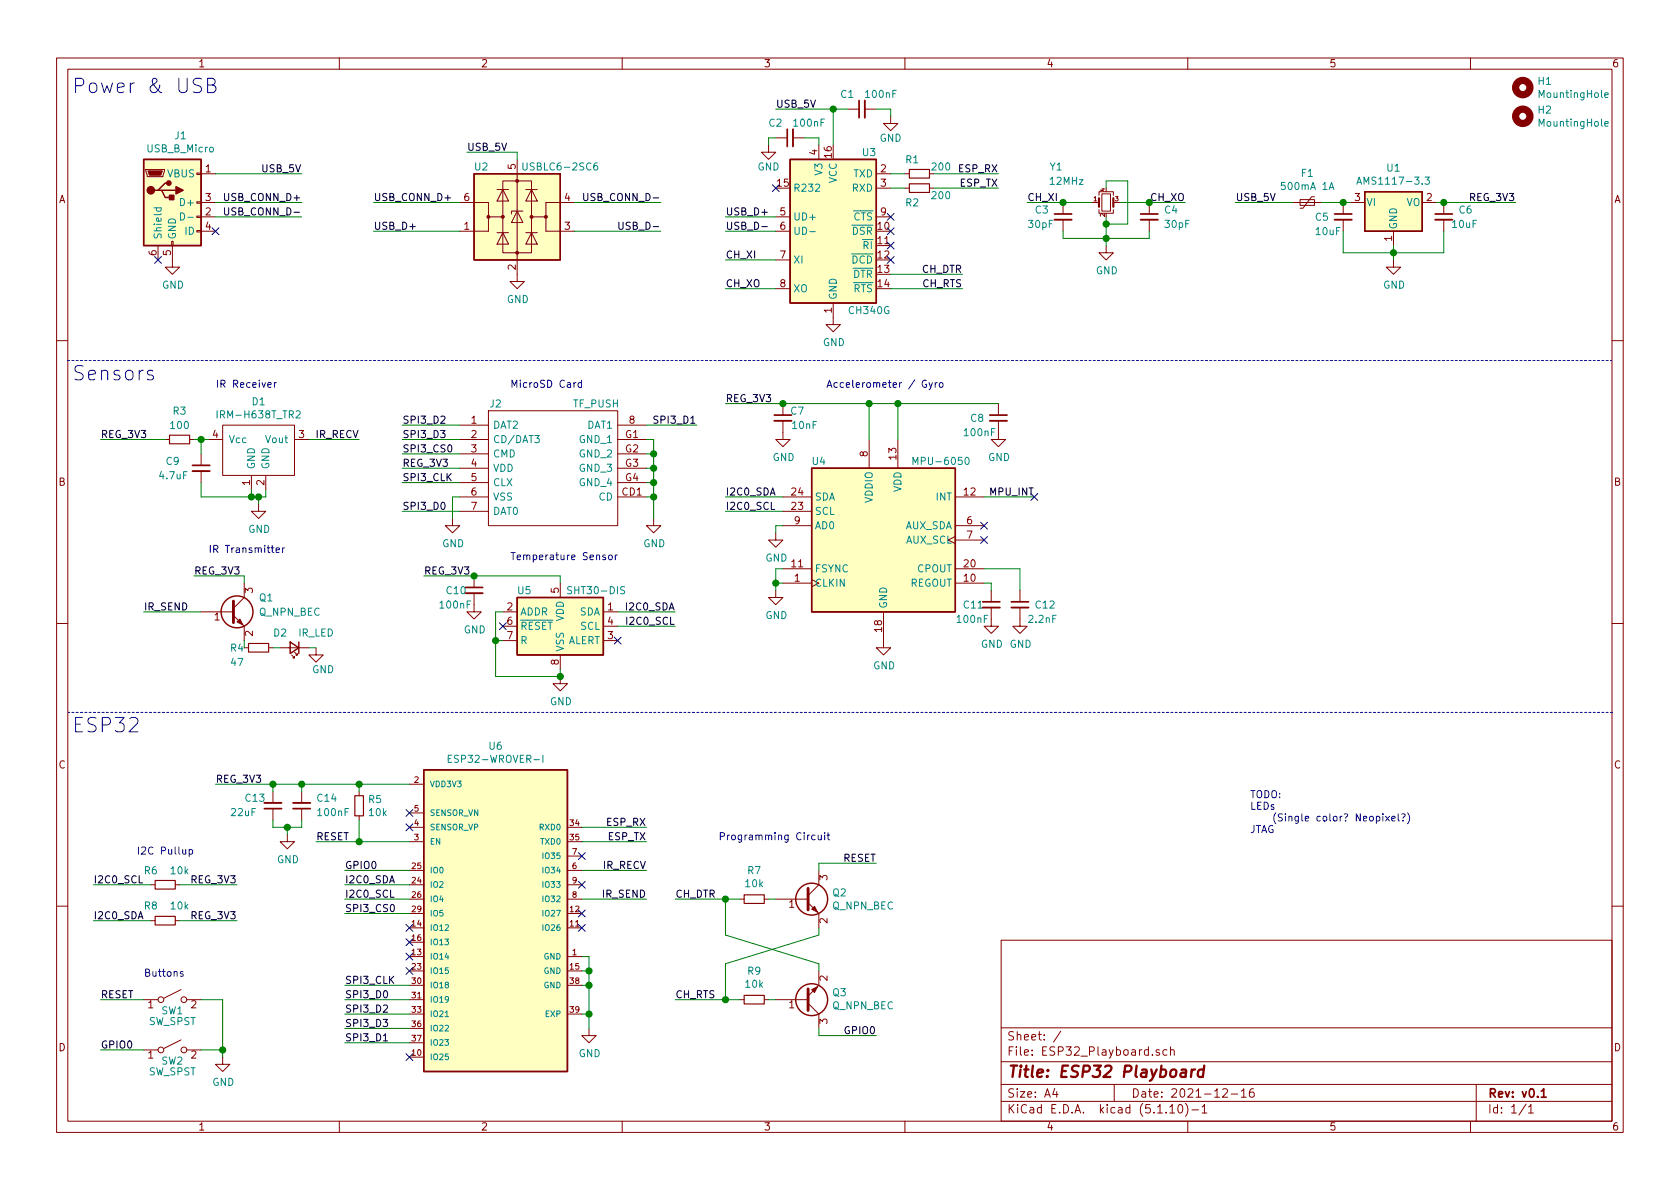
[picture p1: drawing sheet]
<svg xmlns="http://www.w3.org/2000/svg" width="297mm" height="210mm" viewBox="0 0 297 210" stroke-linecap="round" stroke-linejoin="round" font-family="sans-serif">
<g fill="none" stroke="#840000" stroke-width=".18">
<path d="M10 10.3h277v189.9h-277zM12 12.2h273v186.1h-273zM60 10.3v1.9M110 10.3v1.9M149.9 19.3h2M152.9 19.3h2M160 10.3v1.9M210 10.3v1.9M260 10.3v1.9M25.8 30h3.3v.2l-.3 1h-2.8zM34.8 38.2h.8v.3h-.8zM34.8 35.7h.8v.2h-.8z"/>
<path d="M34.8 30.6h.8v.3h-.8zM35.6 30.7h2.5M35.6 38.3h2.5M35.6 35.8h2.5M81.3 35.8h5.1v2.5h2.5M86.4 38.3v2.6h-5.1M87.9 33.5h2M88.9 32h5.1v12.7h-5.1zM88.9 33.5l1 2.1h-2zM91.4 28.2v21.6h1.3l-1.3 1.2-1.2-1.2h1.2M91.4 37.3l1.1 2.1h-2.1zM92.5 37.3h-2.1v.5"/>
<path d="M93 33.5h2M94 33.5l1 2.1h-2zM96.5 38.3v2.6h5.1M101.6 35.8h-5.1v2.5h-2.5M135.9 25.6v1.3h1.3l-1.3 1.3-1.3-1.3h1.3M137.2 38.3h2.5M137.2 24.4h2M140.2 24.4h2M144.8 25.6v2.6M154.9 33.3h2.6M154.9 30.7h2.6M154.9 38.3h2.6"/>
<path d="M157.5 20.6v1.2h1.2l-1.2 1.3-1.3-1.3h1.3M160 33.3h.8M160 30.7h.8M164.3 33.3h.8M188 35.8v2M188 38.9v2M193 35.8h1.3M194.3 37.1v.6h2.5v-.6M194.3 34.5v-.6h2.5v.6M194.8 34.3h1.5v3h-1.5zM196.8 35.8h1.3M203.2 35.8v2"/>
<path d="M203.2 38.9v2M228.6 35.8h5.1M229.9 35.3h2.5v1h-2.5zM232.4 34.8h-.5l-1.5 2h-.5M237.5 35.8v2M237.5 38.9v2M238.8 35.8h2.5M251.5 35.8h2.5M255.3 35.8v2M255.3 38.9v2M27.9 43.4v2.6M30.4 42.7h.2v.7h-.2z"/>
<path d="M30.5 43.4v3.8h1.2l-1.2 1.3-1.3-1.3h1.3M34.8 40.8h.8v.2h-.8zM35.6 40.9h2.5M87.9 41.1h2M88.9 41.1l1 2.1h-2zM93 41.1h2M94 41.1l1 2.1h-2zM137.2 40.9h2.5M137.2 46h2.5M137.2 51h2.5M147.3 53.6v3.8h1.3l-1.3 1.3-1.3-1.3h1.3M195.6 43.4v1.3h1.2l-1.2 1.3-1.3-1.3h1.3"/>
<path d="M246.4 46v1.2h1.2l-1.2 1.3-1.3-1.3h1.3M246.4 40.9v2.5M10 60.2h2M29.2 77.7h.8M33.5 77.7h.8M36.8 77.7h2.6M39.4 75.2h12.7v8.9h-12.7zM52.1 77.7h2.5M81.3 77.7h5.1M81.3 75.2h5.1M86.4 72.6h22.8v20.4h-22.8zM109.2 77.7h5.1"/>
<path d="M109.2 75.2h5.1M138.4 74.4v3.3h1.3l-1.3 1.3-1.2-1.3h1.2M138.4 71.4v2M153.7 77.7v5.1M158.7 77.7v5.1M176.5 74.4v3.3h1.3l-1.3 1.3-1.2-1.3h1.2M176.5 71.4v2M285 60.2h2M35.6 80.3v2M35.6 83.3v2M44.4 84.1v2.5M45.7 89.1v1.3h1.3l-1.3 1.3-1.3-1.3h1.3"/>
<path d="M47 84.1v2.5M80 91.7v1.3h1.3l-1.3 1.2-1.3-1.2h1.3M81.3 80.3h5.1M81.3 82.8h5.1M81.3 85.3h5.1M81.3 87.9h5.1M81.3 90.4h5.1M109.2 80.3h5.1M109.2 82.8h5.1M109.2 85.3h5.1M109.2 87.9h5.1M115.6 91.7v1.3h1.2l-1.2 1.2-1.3-1.2h1.3"/>
<path d="M137.2 94.2v1.3h1.2l-1.2 1.3-1.3-1.3h1.3M138.4 87.9h5.1M138.4 90.4h5.1M138.4 93h5.1M168.9 94.9l-1.3 .6 1.3 .6M168.9 87.9h5.1M168.9 93h5.1M168.9 95.5h5.1M10 110.3h2M35.6 108.2h5.7M41.3 108.8l1.9 1.9v2.6M43.2 114.5h.7"/>
<path d="M43.2 103.1v2.6l-1.9 1.9M47.5 114.5h.8M49.5 114.5h5.1M51.6 115.8l.5 .5h-.3h.3v-.2M52.1 115.3l.5 .5h-.3h.3v-.2M55.9 114.5v1.3h1.2l-1.2 1.3-1.3-1.3h1.3M83.8 104.9v3.3h1.3l-1.3 1.3-1.3-1.3h1.3M83.8 101.8v2.1M88.9 108.2h2.5M88.9 113.3h2.5M88.9 110.7h2.5M99.1 119.6v1.3h1.2l-1.2 1.3-1.3-1.3h1.3"/>
<path d="M99.1 103.1v2.6M99.1 115.8v2.6M106.7 108.2h2.5M106.7 113.3h2.5M106.7 110.7h2.5M137.2 104.4v1.3h1.2l-1.2 1.2-1.3-1.2h1.3M138.4 103.1h5.1M138.4 100.6h5.1M156.2 108.2v6.3h1.3l-1.3 1.3-1.3-1.3h1.3M168.9 103.1h5.1M168.9 100.6h5.1M175.3 107.4v3.3h1.2l-1.2 1.3-1.3-1.3h1.3"/>
<path d="M175.3 104.4v2M180.3 107.4v3.3h1.3l-1.3 1.3-1.2-1.3h1.2M180.3 104.4v2M285 110.3h2M48.3 139.9v2.1M53.3 139.9v2.1M63.5 139.9v.8M72.4 138.7h2.5M26.7 156.5h.7M31 156.5h.7M48.3 143v2M50.8 147.6v1.2h1.3l-1.3 1.3-1.3-1.3h1.3"/>
<path d="M53.3 143v2M63.5 144.3v.7M72.4 156.5h2.5M72.4 153.9h2.5M72.4 159h2.5M72.4 148.8h2.5M72.4 146.3h2.5M72.4 143.8h2.5M100.3 156.5h2.6M100.3 153.9h2.6M100.3 159h2.6M100.3 148.8h2.6"/>
<path d="M100.3 146.3h2.6M100.3 151.4h2.6M130.8 159h.8M135.1 159h.8M137.2 159h5.7M142.9 159.6l1.9 1.9v2.6M144.8 153.9v2.6l-1.9 1.9M10 160.2h2M25.4 176.8h2.5M26.7 162.8h.7M31 162.8h.7M32 175l-3 1.5"/>
<path d="M33 176.8h2.6M72.4 169.2h2.5M72.4 164.1h2.5M72.4 161.5h2.5M72.4 171.7h2.5M72.4 166.6h2.5M72.4 174.2h2.5M72.4 176.8h2.5M72.4 179.3h2.5M100.3 169.2h2.6M100.3 164.1h2.6M100.3 161.5h2.6"/>
<path d="M100.3 171.7h2.6M100.3 174.2h2.6M100.3 179.3h2.6M130.8 176.8h.8M135.1 176.8h.8M137.2 176.8h5.7M142.9 177.4l1.9 1.9v2.6M144.8 171.7v2.5l-1.9 1.9M177 166.3h108v32h-108zM285 160.2h2M25.4 185.7h2.5M32 183.9l-3 1.5"/>
<path d="M33 185.7h2.6M39.4 186.9v1.3h1.2l-1.2 1.3-1.3-1.3h1.3M60 198.3v1.9M72.4 186.9h2.5M72.4 181.9h2.5M72.4 184.4h2.5M104.1 181.9v1.2h1.3l-1.3 1.3-1.2-1.3h1.2M110 198.3v1.9M160 198.3v1.9M177 194.8h108M177 191.8h108M177 187.8h108"/>
<path d="M177 181.8h108M186.5 192.5l-.4 1h1M186.8 193v1M187.6 182.3l-1.3 2M197 191.8v3M205 185.7a.37 .37 0 0 0-.6 .1l.1 .2 .5 .2 .1 .1-.3 .3-.4-.1M206.3 185.7l-.4-.1-.3 .3 .1 .6 .2 .1 .4-.1M206.8 195.8l.5-.5v1.5M206.8 196.8h.9M207 185.7a.37 .37 0 0 1 .6 .1v.8M207 185.1v1.5M208.5 195.4l.1-.1a.8 .8 0 0 1 .5 .8 .8 .8 0 0 1-.5 .7 1 1 0 0 1-.1-1.4z"/>
<path d="M209.6 195.1a1.71 1.71 0 0 1 0 2.3M210 198.3v1.9M210.7 196.3h1.2M212.5 195.8l.5-.5v1.5M212.5 196.8h.9M216.2 192.7l.2-.2h.4l.2 .5-.9 1h.9M217.7 193.5h1.1M219.5 193l.4-.5v1.5M219.5 194h.8M221.6 192.5a.59 .59 0 0 0-.7 .7l.1 .7 .2 .1 .5-.1 .1-.5-.2-.2-.4-.1-.3 .3M260 198.3v1.9M261 191.8v6.5"/>
<path d="M269.8 195.2l-1.2 2M270.3 195.8l.4-.5v1.5M270.3 196.8h.8"/>
<circle cx="28.4" cy="176.8" r=".51"/>
<circle cx="32.5" cy="176.8" r=".51"/>
<circle cx="28.4" cy="185.7" r=".51"/>
<circle cx="32.5" cy="185.7" r=".51"/>
</g>
<g fill="none" stroke="#840000" stroke-width=".3">
<path d="M151.9 17.8v3M139.2 22.9v3M186.4 37.8h3.1M201.7 37.8h3M236 37.8h3M253.7 37.8h3.1M136.9 73.4h3.1M175 73.4h3.1M34 82.3h3.1M82.3 103.9h3M173.7 106.4h3.1M178.8 106.4h3.1"/>
<path d="M46.7 143h3.1M51.8 143h3.1M272.5 193l.4-.5v1.5M272.5 194h.9"/>
</g>
<path d="M208.9 189.2h.8l-.1 1.2M209.7 189.6l-.7 .1a.4 .4 0 0 0-.3 .3 .4 .4 0 0 0 .2 .4l.7-.1M210.7 189.1l-.1 1.3M211.3 189.1a.54 .54 0 0 0-.6 .4M212.8 189.2a.68 .68 0 0 0-1 .3v.6l.1 .2 .2 .1 .6-.1M212.9 188.4l-.2 2" fill="none" stroke="#840000" stroke-width=".41"/>
<path d="M160.8 32.5h3.5v1.5h-3.5zM160.8 30h3.5v1.5h-3.5zM30 77h3.5v1.5h-3.5zM43.9 113.8h3.6v1.5h-3.6zM27.4 155.7h3.6v1.5h-3.6zM62.7 140.7h1.6v3.6h-1.6zM131.6 158.2h3.5v1.6h-3.5zM27.4 162h3.6v1.6h-3.6zM131.6 176h3.5v1.5h-3.5z" fill="none" stroke="#840000" stroke-width=".2"/>
<g fill="none" stroke="#840000" stroke-width=".33">
<path d="M152.9 17.8v3M140.2 22.9v3M186.4 38.9h3.1M201.7 38.9h3M236 38.9h3M253.7 38.9h3.1M136.9 74.4h3.1M175 74.4h3.1M34 83.3h3.1M82.3 104.9h3M173.7 107.4h3.1M178.8 107.4h3.1"/>
<path d="M46.7 142h3.1M51.8 142h3.1"/>
</g>
<g fill="none" stroke="#008484" stroke-width=".18">
<path d="M283.7 16.8l.7-.1-.1-.2-.4-.1-.2 .2 .1 .6h.5M27.2 36.7h1.3M27.7 36.7v.4l.2 .3 .5-.1v-.6M31.9 37.6a.64 .64 0 0 1 .7 .7 .64 .64 0 0 1-.7 .6zM33.2 38.4h1M92.5 28.8v1l.2 .3 .4-.1 .1-.2v-1M105.6 28.8l-.4 .1a.87 .87 0 0 0 0 1.2l.4-.2v-.5l-.4-.1-.2 .2M235 33.5l.4-1.2 .4 1.2M239.9 32.6l.4-1.3 .4 1.3M240 32.2h.6M251.9 31.3h.8l-.4 .5 .4 .1v.5l-.2 .2-.6-.1M283.7 21.9l.7-.1-.1-.3h-.4l-.2 .2 .1 .6h.5"/>
<path d="M143.2 41h.9M38.4 72.6v1.3M52.3 72.8l.5-.2 .2 .2 .1 .2-.1 .2-.7 .7h.8M94.6 77h.8l-.5 .5 .4 .1v.6l-.2 .1-.5-.1M161.4 82.1v-1.2l.4 .9 .5-.9v1.2M170.7 81l.2-.1a.67 .67 0 0 1 .5 .6 .67 .67 0 0 1-.5 .6l-.3-.4zM101.1 103.8l-.5-.1-.2 .2 .1 .4 .5 .2 .1 .3-.3 .2-.4-.1M79.2 134.2h.5M79.9 133.5h-.7v1.3h.7M96 133.5v1.3M78.7 179.8h.6"/>
</g>
<g fill="none" stroke="#840000" stroke-width=".25">
<path d="M25.4 28.2h10.2v15.2h-10.2zM27.9 33.6h.7l.6 1.3h1.3M28.6 33.6h2.5M29.8 32.4h-.6l-1.3 1.2h-.6M83.8 30.7h15.3v15.3h-15.3zM139.7 28.2h15.2v25.4h-15.2zM241.3 33.9h10.2v7h-10.2zM143.5 82.8h25.4v25.4h-25.4zM51.3 113.5l1.5 1-1.5 1.1zM52.8 113.5v2.1M91.4 105.7h15.3v10.1h-15.3zM74.9 136.1h25.4v53.4h-25.4z"/>
<circle cx="41.9" cy="108.2" r="2.82"/>
<circle cx="143.5" cy="159" r="2.82"/>
<circle cx="143.5" cy="176.8" r="2.82"/>
</g>
<g fill="#ffffc2" stroke="#ffffc2" stroke-width=".18">
<path d="M91.4 105.7h15.3v10.1h-15.3z"/>
<path d="M139.7 28.2h15.2v25.4h-15.2z"/>
<path d="M74.9 136.1h25.4v53.4h-25.4z"/>
<path d="M83.8 30.7h15.3v15.3h-15.3z"/>
<path d="M25.4 28.2h10.2v15.2h-10.2z"/>
<path d="M143.5 82.8h25.4v25.4h-25.4z"/>
<path d="M241.3 33.9h10.2v7h-10.2z"/>
</g>
<path d="M41.3 106.3v3.8M142.9 157.1v3.8M142.9 174.9v3.8" fill="none" stroke="#840000" stroke-width=".51"/>
<g fill="#840000" stroke="#840000" stroke-width=".18">
<path d="M41.9 110l.5-.5 .5 1z"/>
<path d="M143.5 175l1-.5-.5 1z"/>
<path d="M143.5 160.8l.5-.5 .5 1z"/>
<path d="M26.2 30.2h2.5l-.3 .8h-2z"/>
<circle cx="86.4" cy="38.3" r=".25"/>
<circle cx="88.9" cy="38.3" r=".25"/>
<circle cx="91.4" cy="44.7" r=".25"/>
<circle cx="91.4" cy="32" r=".25"/>
<circle cx="94" cy="38.3" r=".25"/>
<circle cx="96.5" cy="38.3" r=".25"/>
</g>
<g fill="none" stroke="#840000" stroke-width="1.3">
<circle cx="269.2" cy="15.5" r="1.27"/>
<circle cx="269.2" cy="20.6" r="1.27"/>
</g>
<path d="M194.3 35v1.6M196.8 35v1.6" fill="none" stroke="#840000" stroke-width=".38"/>
<g fill="#840000" stroke="#840000" stroke-width=".25">
<path d="M30 34.5h.7v.8h-.7z"/>
<path d="M31.1 33l1.3 .6-1.3 .7z"/>
<circle cx="26.7" cy="33.6" r=".63"/>
<circle cx="29.8" cy="32.4" r=".38"/>
</g>
<path d="M11.9 63.7h273.1M285.1 126h-273" fill="none" stroke="#0000c2" stroke-width=".18" stroke-dasharray=".4 .4"/>
<g fill="none" stroke="#008400" stroke-width=".18">
<path d="M137.2 19.3h12.7M147.3 19.3v6.3M154.9 19.3h2.6v1.3M38.1 35.8h15.2M38.1 30.7h15.2M38.1 38.3h15.2M66 35.8h15.3M82.5 26.9h8.9v1.3M101.6 35.8h15.2M128.3 38.3h8.9M137.2 24.4h-1.3v1.2M142.2 24.4h2.6v1.2"/>
<path d="M157.5 30.7h2.5M157.5 33.3h2.5M165.1 30.7h11.4M165.1 33.3h11.4M181.6 35.8h11.4M195.6 33.3v-1.3h3.8v7.6h-3.8M195.6 38.3v5.1M198.1 35.8h11.4M218.4 35.8h10.2M233.7 35.8h5.1M254 35.8h14M66 40.9h15.3"/>
<path d="M101.6 40.9h15.2M128.3 40.9h8.9M128.3 46h8.9M128.3 51h8.9M157.5 51h12.7M157.5 48.5h12.7M188 40.9v1.3h15.2v-1.3M237.5 40.9v3.8h17.8v-3.8M246.4 43.4v2.6M17.8 77.7h11.4M34.3 77.7h2.5M35.6 77.7v2.6"/>
<path d="M54.6 77.7h8.9M71.1 75.2h10.2M71.1 77.7h10.2M114.3 75.2h8.9M114.3 77.7h1.3v14M128.3 71.4h48.2M153.7 71.4v6.3M158.7 71.4v6.3M35.6 85.3v2.6h11.4v-1.3M44.4 86.6v1.3M45.7 87.9v1.2M71.1 85.3h10.2"/>
<path d="M71.1 90.4h10.2M71.1 82.8h10.2M71.1 80.3h10.2M81.3 87.9h-1.3v3.8M114.3 87.9h1.3M114.3 85.3h1.3M114.3 82.8h1.3M114.3 80.3h1.3M128.3 87.9h10.1M128.3 90.4h10.1M138.4 93h-1.2v1.2M174 87.9h8.9"/>
<path d="M25.4 108.2h10.2M34.3 101.8h8.9v1.3M43.2 113.3v1.2M48.3 114.5h1.2M54.6 114.5h1.3M74.9 101.8h24.2v1.3M87.6 113.3h1.3M88.9 108.2h-1.3v11.4h11.5v-1.2M109.2 108.2h10.2M109.2 110.7h10.2M137.2 103.1h1.2M138.4 100.6h-1.2v3.8"/>
<path d="M174 100.6h6.3v3.8M174 103.1h1.3v1.3M38.1 138.7h34.3M48.3 138.7v1.2M53.3 138.7v1.2M63.5 138.7v1.2M16.5 156.5h10.2M31.7 156.5h10.2M48.3 145v1.3h5v-1.3M50.8 146.3v1.3M55.9 148.8h16.5M61 156.5h11.4"/>
<path d="M61 153.9h11.4M61 159h11.4M63.5 145v3.8M102.9 153.9h11.4M102.9 148.8h11.4M102.9 146.3h11.4M102.9 159h11.4M119.4 159h11.4M128.3 159v6.3l16.5 5.1v1.3M135.9 159h1.3M154.9 152.6h-10.1v1.3M16.5 162.8h10.2"/>
<path d="M17.8 176.8h7.6M31.7 162.8h10.2M35.6 176.8h3.8v10.1M61 179.3h11.4M61 174.2h11.4M61 176.8h11.4M61 161.5h11.4M102.9 169.2h1.2v12.7M102.9 179.3h1.2M102.9 174.2h1.2M102.9 171.7h1.2M119.4 176.8h11.4"/>
<path d="M135.9 176.8h1.3M144.8 164.1v1.2l-16.5 5.1v6.4M17.8 185.7h7.6M35.6 185.7h3.8M61 184.4h11.4M61 181.9h11.4M144.8 181.9v1.2h10.1"/>
</g>
<path d="M39.7 36.7v1.1l.3 .2h.3l.1-.2v-1.1M103.2 34.2v1l.3 .3 .3-.1 .1-.2v-1M109.4 39.3v1l.3 .3 .3-.1 .2-.2v-1M134.7 40.1h1M67.8 184.1h.7" fill="none" stroke="#000" stroke-width=".18"/>
<g fill="none" stroke="#0000c2" stroke-width=".18">
<path d="M35.6 14l-1-.2a.61 .61 0 0 0-.4 .6 .61 .61 0 0 0 .4 .6 .88 .88 0 0 1 1 .9l-.1 .2a1.03 1.03 0 0 1-1.3 .2M36.7 15h.9a.61 .61 0 0 0 .5-.6 .61 .61 0 0 0-.5-.6h-.9v2.6h1a.68 .68 0 0 0 .5-.7 .68 .68 0 0 0-.6-.7M27 65.6a.6 .6 0 0 0-.9 .2l.1 .4 .6 .1 .4 .4-.2 .4-.2 .1-.7-.1M48.5 67.7v.8M48.9 67.7h-.3l-.1 .2M101.9 67.7l-.4 .2M102.8 67.7h-.4l-.2 .2 .1 .5h.5M102.8 67.2v1.3M163.8 67.3a.59 .59 0 0 0-.8 .6 .59 .59 0 0 0 .8 .5v-.4h-.2M164.3 67.7l.3 .8M164.9 67.7l-.5 1.1-.1 .1M165.4 67.7v.8"/>
<path d="M165.7 67.7h-.2l-.1 .2M166.2 67.7h.3l.2 .1-.1 .6-.3 .1-.2-.2zM48.8 97.3l.6-.1v-.3h-.4l-.2 .1 .1 .7h.5M50 96.9v.8M50.3 96.9l-.3 .2M107 98.2l-.2-.1-.2 .2v.2l.4 .1v.3h-.4M107.6 98.3l.2-.2 .4 .2 .1 .4-.2 .2-.3 .1-.2-.1zM108.8 98.1v.9M109.2 98.1l-.4 .3M32.3 150.2l.1 .8h.3l.1-.1M32.8 150.2v.8M33.5 150.3l.3-.1 .3 .2-.2 .6h-.4"/>
<path d="M33.5 150.2v1.3M144.1 147.7h-.3l-.3 .2 .1 .6h.5M144.7 147.7v.8h.3l.2-.1M145.2 147.7v.8M145.8 147.2v.2M145.8 147.7v.8M146.2 147.7h.5M146.4 147.2v1.1l.3 .2M243.4 144.4l.3-.1 .3 .3-.2 .5h-.4M243.4 144.3v1.3M244.5 143.9v.1M244.5 144.3v.9"/>
<path d="M245 144.3l.7 .9M245.7 144.3l-.7 .9M246.1 144.7l.6-.1-.1-.2-.3-.1-.2 .2 .1 .6h.4M247.2 143.9v1.1l.2 .2M247.8 144l.5-.1 .1 .2-.3 .6M248.1 145.1v.1M248.9 143.7a1.47 1.47 0 0 1 0 2M32.4 171.9l-.3-.1-.2 .2v.2l.5 .1v.3h-.5"/>
</g>
<g fill="#008400" stroke="#008400" stroke-width=".25">
<circle cx="188" cy="35.8" r=".51"/>
<circle cx="195.6" cy="42.2" r=".51"/>
<circle cx="83.8" cy="101.8" r=".51"/>
<circle cx="45.7" cy="87.9" r=".51"/>
<circle cx="203.2" cy="35.8" r=".51"/>
<circle cx="153.7" cy="71.4" r=".51"/>
<circle cx="44.5" cy="87.9" r=".51"/>
<circle cx="50.8" cy="146.3" r=".51"/>
<circle cx="137.2" cy="103.1" r=".51"/>
<circle cx="237.5" cy="35.8" r=".51"/>
<circle cx="115.6" cy="87.9" r=".51"/>
<circle cx="115.6" cy="85.3" r=".51"/>
<circle cx="158.8" cy="71.4" r=".51"/>
<circle cx="246.4" cy="44.7" r=".51"/>
<circle cx="115.6" cy="82.8" r=".51"/>
<circle cx="48.3" cy="138.7" r=".51"/>
<circle cx="115.6" cy="80.3" r=".51"/>
<circle cx="53.3" cy="138.7" r=".51"/>
<circle cx="255.3" cy="35.8" r=".51"/>
<circle cx="63.5" cy="138.7" r=".51"/>
<circle cx="195.6" cy="39.6" r=".51"/>
<circle cx="39.4" cy="185.7" r=".51"/>
<circle cx="63.5" cy="148.8" r=".51"/>
<circle cx="128.3" cy="159" r=".51"/>
<circle cx="87.6" cy="113.3" r=".51"/>
<circle cx="104.1" cy="179.3" r=".51"/>
<circle cx="99.1" cy="119.6" r=".51"/>
<circle cx="138.4" cy="71.4" r=".51"/>
<circle cx="128.3" cy="176.8" r=".51"/>
<circle cx="104.1" cy="171.7" r=".51"/>
<circle cx="147.3" cy="19.3" r=".51"/>
<circle cx="35.6" cy="77.7" r=".51"/>
<circle cx="104.1" cy="174.2" r=".51"/>
</g>
<g fill="none" stroke="#000084" stroke-width=".18">
<path d="M136.6 32.7l1.2 1.2M137.8 32.7l-1.2 1.2M156.9 37.7l1.2 1.3M158.1 37.7l-1.2 1.3M27.3 45.4l1.2 1.2M28.5 45.4l-1.2 1.2M37.5 40.3l1.2 1.2M38.7 40.3l-1.2 1.2M156.9 45.4l1.2 1.2M156.9 42.8l1.2 1.2M156.9 40.3l1.2 1.2M158.1 45.4l-1.2 1.2"/>
<path d="M158.1 42.8l-1.2 1.2M158.1 40.3l-1.2 1.2M173.4 94.9l1.2 1.2M173.4 92.3l1.2 1.3M174.6 94.9l-1.2 1.2M174.6 92.3l-1.2 1.3M182.3 87.3l1.2 1.2M183.5 87.3l-1.2 1.2M88.3 110.1l1.2 1.2M89.5 110.1l-1.2 1.2M108.6 112.7l1.2 1.2M109.8 112.7l-1.2 1.2"/>
<path d="M71.8 143.1l1.2 1.3M71.8 145.7l1.2 1.2M73 143.1l-1.2 1.3M73 145.7l-1.2 1.2M102.3 155.8l1.2 1.3M102.3 150.8l1.2 1.2M103.5 155.8l-1.2 1.3M103.5 150.8l-1.2 1.2M71.8 163.5l1.2 1.2M71.8 171.1l1.2 1.2M71.8 168.5l1.2 1.3M71.8 166l1.2 1.2"/>
<path d="M73 163.5l-1.2 1.2M73 171.1l-1.2 1.2M73 168.5l-1.2 1.3M73 166l-1.2 1.2M102.3 163.5l1.2 1.2M102.3 160.9l1.2 1.2M103.5 163.5l-1.2 1.2M103.5 160.9l-1.2 1.2M71.8 186.3l1.2 1.2M73 186.3l-1.2 1.2"/>
</g>
<g font-size="3.5" fill="#0000c2">
<text x="12.7" y="16.5">Power &amp; USB</text>
<text x="12.7" y="67.3">Sensors</text>
<text x="12.7" y="129.5">ESP32</text>
</g>
<text font-size="2.8" fill="#840000" x="178" y="190.5">Title: ESP32 Playboard</text>
<g font-size="2.1" fill="#840000">
<text x="178" y="184">Sheet: /</text>
<text x="178" y="186.7">File: ESP32_Playboard.sch</text>
<text x="178" y="196.9">KiCad E.D.A. kicad (5.1.10)-1</text>
<text x="178" y="194.1">Size: A4</text>
<text x="200" y="194.1">Date: 2021-12-16</text>
<text x="263" y="194.1">Rev: v0.1</text>
<text x="263" y="196.9">Id: 1/1</text>
</g>
<g font-size="1.8" fill="#840000">
<text x="35" y="11.9">1</text>
<text x="85" y="11.9">2</text>
<text x="135" y="11.9">3</text>
<text x="185" y="11.9">4</text>
<text x="235" y="11.9">5</text>
<text x="285" y="11.9">6</text>
<text x="91.2" y="29.9" transform="rotate(-90 91.2 29.9)">5</text>
<text x="144.5" y="27.4" transform="rotate(-90 144.5 27.4)">4</text>
<text x="147.1" y="27.9" transform="rotate(-90 147.1 27.9)">16</text>
<text x="10.4" y="35.9">A</text>
<text x="36.3" y="30.5">1</text>
<text x="36.3" y="35.6">3</text>
<text x="82.1" y="35.6">6</text>
<text x="99.8" y="35.6">4</text>
<text x="137.5" y="33">15</text>
<text x="155.7" y="30.5">2</text>
<text x="155.7" y="33">3</text>
<text x="239.5" y="35.6">3</text>
<text x="252.2" y="35.6">2</text>
<text x="285.4" y="35.9">A</text>
<text x="36.3" y="38.1">2</text>
<text x="36.3" y="40.6">4</text>
<text x="82.1" y="40.6">1</text>
<text x="99.8" y="40.6">3</text>
<text x="137.9" y="38.1">5</text>
<text x="137.9" y="40.6">6</text>
<text x="155.2" y="40.6">10</text>
<text x="155.7" y="38.1">9</text>
<text x="27.7" y="45.2" transform="rotate(-90 27.7 45.2)">6</text>
<text x="30.2" y="45.2" transform="rotate(-90 30.2 45.2)">5</text>
<text x="91.2" y="47.7" transform="rotate(-90 91.2 47.7)">2</text>
<text x="137.9" y="45.7">7</text>
<text x="155.2" y="43.2">11</text>
<text x="155.2" y="45.7">12</text>
<text x="246.1" y="42.6" transform="rotate(-90 246.1 42.6)">1</text>
<text x="137.9" y="50.8">8</text>
<text x="155.2" y="48.3">13</text>
<text x="155.2" y="50.8">14</text>
<text x="147.1" y="55.3" transform="rotate(-90 147.1 55.3)">1</text>
<text x="37.6" y="77.5">4</text>
<text x="52.9" y="77.5">3</text>
<text x="83.3" y="74.9">1</text>
<text x="83.3" y="77.5">2</text>
<text x="110.6" y="77.5">G1</text>
<text x="111.3" y="74.9">8</text>
<text x="83.3" y="80">3</text>
<text x="83.3" y="82.5">4</text>
<text x="110.6" y="80">G2</text>
<text x="110.6" y="82.5">G3</text>
<text x="153.4" y="80.7" transform="rotate(-90 153.4 80.7)">8</text>
<text x="158.5" y="81.2" transform="rotate(-90 158.5 81.2)">13</text>
<text x="10.4" y="85.9">B</text>
<text x="44.2" y="85.8" transform="rotate(-90 44.2 85.8)">1</text>
<text x="46.7" y="85.8" transform="rotate(-90 46.7 85.8)">2</text>
<text x="83.3" y="85.1">5</text>
<text x="83.3" y="87.6">6</text>
<text x="110" y="87.6">CD1</text>
<text x="110.6" y="85.1">G4</text>
<text x="140" y="87.6">24</text>
<text x="170.5" y="87.6">12</text>
<text x="285.4" y="85.9">B</text>
<text x="83.3" y="90.2">7</text>
<text x="140" y="90.2">23</text>
<text x="140.5" y="92.7">9</text>
<text x="171" y="92.7">6</text>
<text x="171" y="95.2">7</text>
<text x="140" y="100.3">11</text>
<text x="170.5" y="100.3">20</text>
<text x="44.7" y="104.9" transform="rotate(-90 44.7 104.9)">3</text>
<text x="89.7" y="107.9">2</text>
<text x="98.8" y="104.9" transform="rotate(-90 98.8 104.9)">5</text>
<text x="107.5" y="107.9">1</text>
<text x="140.5" y="102.9">1</text>
<text x="170.5" y="102.9">10</text>
<text x="37.9" y="109.7">1</text>
<text x="44.7" y="112.5" transform="rotate(-90 44.7 112.5)">2</text>
<text x="89.7" y="110.5">6</text>
<text x="89.7" y="113">7</text>
<text x="107.5" y="113">3</text>
<text x="107.5" y="110.5">4</text>
<text x="156" y="111.7" transform="rotate(-90 156 111.7)">18</text>
<text x="98.8" y="117.6" transform="rotate(-90 98.8 117.6)">8</text>
<text x="10.4" y="135.9">C</text>
<text x="285.4" y="135.9">C</text>
<text x="146.3" y="155.7" transform="rotate(-90 146.3 155.7)">3</text>
<text x="139.5" y="160.5">1</text>
<text x="146.3" y="163.3" transform="rotate(-90 146.3 163.3)">2</text>
<text x="146.3" y="173.5" transform="rotate(-90 146.3 173.5)">2</text>
<text x="26.2" y="178.3">1</text>
<text x="33.8" y="178.3">2</text>
<text x="139.5" y="178.3">1</text>
<text x="10.4" y="185.9">D</text>
<text x="146.3" y="181.1" transform="rotate(-90 146.3 181.1)">3</text>
<text x="285.4" y="185.9">D</text>
<text x="26.2" y="187.2">1</text>
<text x="33.8" y="187.2">2</text>
<text x="35" y="199.9">1</text>
<text x="85" y="199.9">2</text>
<text x="135" y="199.9">3</text>
<text x="185" y="199.9">4</text>
<text x="235" y="199.9">5</text>
<text x="285" y="199.9">6</text>
</g>
<g font-size="1.8" fill="#008484">
<text x="148.7" y="17.3">C1</text>
<text x="153.2" y="17.3">100nF</text>
<text x="272" y="15">H1</text>
<text x="272.3" y="17.3">MountingHole</text>
<text x="136" y="22.4">C2</text>
<text x="140.5" y="22.4">100nF</text>
<text x="272" y="20.1">H2</text>
<text x="272.3" y="22.4">MountingHole</text>
<text x="26.1" y="26.9">USB_B_Micro</text>
<text x="31" y="24.6">J1</text>
<text x="152.6" y="27.6">U3</text>
<text x="155.5" y="25.1">GND</text>
<text x="160.2" y="28.9">R1</text>
<text x="29.6" y="31.4">VBUS</text>
<text x="84" y="30.1">U2</text>
<text x="93" y="30.1">USBLC6-2SC6</text>
<text x="133.9" y="30.1">GND</text>
<text x="140.2" y="33.9">R232</text>
<text x="145.4" y="30.9" transform="rotate(-90 145.4 30.9)">V3</text>
<text x="148" y="32.4" transform="rotate(-90 148 32.4)">VCC</text>
<text x="150.7" y="33.9">RXD</text>
<text x="150.9" y="31.4">TXD</text>
<text x="164.9" y="35.2">200</text>
<text x="164.9" y="30.1">200</text>
<text x="185.7" y="30.1">Y1</text>
<text x="185.8" y="32.7">12MHz</text>
<text x="226.9" y="33.6">500mA 1A</text>
<text x="230.1" y="31.3">F1</text>
<text x="240.9" y="32.7">AMS1117-3.3</text>
<text x="245.3" y="30.3">U1</text>
<text x="32.2" y="36.4">D+</text>
<text x="32.8" y="41.5">ID</text>
<text x="140.2" y="39">UD+</text>
<text x="140.2" y="41.5">UD-</text>
<text x="150.7" y="41.5">DSR</text>
<text x="150.9" y="39">CTS</text>
<text x="160.2" y="36.5">R2</text>
<text x="181.9" y="40.3">30pF</text>
<text x="183.1" y="37.8">C3</text>
<text x="205.9" y="37.8">C4</text>
<text x="206.1" y="40.3">30pF</text>
<text x="232.6" y="39">C5</text>
<text x="232.7" y="41.6">10uF</text>
<text x="241.6" y="36.4">VI</text>
<text x="247" y="40.6" transform="rotate(-90 247 40.6)">GND</text>
<text x="248.6" y="36.4">VO</text>
<text x="256.9" y="40.3">10uF</text>
<text x="258" y="37.8">C6</text>
<text x="28.6" y="42.4" transform="rotate(-90 28.6 42.4)">Shield</text>
<text x="31.1" y="42.4" transform="rotate(-90 31.1 42.4)">GND</text>
<text x="140.2" y="46.6">XI</text>
<text x="150.6" y="46.6">DCD</text>
<text x="152.7" y="44.1">RI</text>
<text x="28.7" y="51">GND</text>
<text x="89.6" y="53.6">GND</text>
<text x="140.2" y="51.7">XO</text>
<text x="148" y="53.1" transform="rotate(-90 148 53.1)">GND</text>
<text x="150.8" y="49.1">DTR</text>
<text x="150.9" y="51.7">RTS</text>
<text x="193.8" y="48.5">GND</text>
<text x="244.6" y="51">GND</text>
<text x="150.2" y="55.5">CH340G</text>
<text x="145.5" y="61.2">GND</text>
<text x="44.6" y="71.7">D1</text>
<text x="30.3" y="75.9">100</text>
<text x="30.6" y="73.3">R3</text>
<text x="39" y="74">IRM-H638T_TR2</text>
<text x="86.7" y="72.1">J2</text>
<text x="87.1" y="75.8">DAT2</text>
<text x="101.4" y="72.1">TF_PUSH</text>
<text x="103.8" y="75.8">DAT1</text>
<text x="139.9" y="73.3">C7</text>
<text x="140.2" y="75.9">10nF</text>
<text x="170.6" y="77.1">100nF</text>
<text x="171.7" y="74.6">C8</text>
<text x="29.4" y="82.2">C9</text>
<text x="40.4" y="78.4">Vcc</text>
<text x="45.1" y="83.1" transform="rotate(-90 45.1 83.1)">GND</text>
<text x="47.1" y="78.4">Vout</text>
<text x="47.6" y="83.1" transform="rotate(-90 47.6 83.1)">GND</text>
<text x="87.1" y="78.4">CD/DAT3</text>
<text x="87.1" y="80.9">CMD</text>
<text x="87.1" y="83.4">VDD</text>
<text x="102.6" y="78.4">GND_1</text>
<text x="102.6" y="80.9">GND_2</text>
<text x="102.6" y="83.4">GND_3</text>
<text x="136.6" y="81.5">GND</text>
<text x="143.7" y="82.2">U4</text>
<text x="162.2" y="82.2">MPU-6050</text>
<text x="174.7" y="81.5">GND</text>
<text x="28.3" y="84.8">4.7uF</text>
<text x="87.1" y="86">CLX</text>
<text x="87.1" y="88.5">VSS</text>
<text x="102.6" y="86">GND_4</text>
<text x="105.9" y="88.5">CD</text>
<text x="144" y="88.5">SDA</text>
<text x="154.3" y="88.9" transform="rotate(-90 154.3 88.9)">VDDIO</text>
<text x="159.4" y="87" transform="rotate(-90 159.4 87)">VDD</text>
<text x="165.6" y="88.5">INT</text>
<text x="43.9" y="94.2">GND</text>
<text x="87.1" y="91.1">DAT0</text>
<text x="144" y="91.1">SCL</text>
<text x="144" y="93.6">AD0</text>
<text x="159.9" y="93.6">AUX_SDA</text>
<text x="78.2" y="96.8">GND</text>
<text x="113.7" y="96.8">GND</text>
<text x="135.3" y="99.3">GND</text>
<text x="144" y="101.2">FSYNC</text>
<text x="160.1" y="96.1">AUX_SCL</text>
<text x="162.2" y="101.2">CPOUT</text>
<text x="45.9" y="106.3">Q1</text>
<text x="77.9" y="107.6">100nF</text>
<text x="79" y="105.1">C10</text>
<text x="91.6" y="105.1">U5</text>
<text x="100.9" y="105.1">SHT30-DIS</text>
<text x="144" y="103.8">CLKIN</text>
<text x="156.8" y="107.7" transform="rotate(-90 156.8 107.7)">GND</text>
<text x="160.8" y="103.8">REGOUT</text>
<text x="170.5" y="107.6">C11</text>
<text x="183.2" y="107.6">C12</text>
<text x="45.8" y="108.9">Q_NPN_BEC</text>
<text x="48.4" y="112.6">D2</text>
<text x="52.7" y="112.6">IR_LED</text>
<text x="82" y="112">GND</text>
<text x="91.9" y="108.8">ADDR</text>
<text x="91.9" y="111.4">RESET</text>
<text x="91.9" y="113.9">R</text>
<text x="99.7" y="109.9" transform="rotate(-90 99.7 109.9)">VDD</text>
<text x="100.3" y="113.9">ALERT</text>
<text x="102.4" y="108.8">SDA</text>
<text x="102.6" y="111.4">SCL</text>
<text x="135.3" y="109.5">GND</text>
<text x="169.4" y="110.2">100nF</text>
<text x="182" y="110.2">2.2nF</text>
<text x="40.8" y="115.2">R4</text>
<text x="40.9" y="117.8">47</text>
<text x="55.2" y="119">GND</text>
<text x="99.7" y="115.3" transform="rotate(-90 99.7 115.3)">VSS</text>
<text x="154.4" y="118.4">GND</text>
<text x="173.4" y="114.5">GND GND</text>
<text x="97.2" y="124.7">GND</text>
<text x="80.1" y="134.9">ESP32-WROVER-I</text>
<text x="86.5" y="132.6">U6</text>
<text x="43.5" y="141.8">C13</text>
<text x="56.2" y="141.8">C14</text>
<text x="65.2" y="142">R5</text>
<text x="41" y="144.3">22uF</text>
<text x="56.3" y="144.3">100nF</text>
<text x="65.3" y="144.3">10k</text>
<text x="25.6" y="154.6">R6</text>
<text x="30.3" y="154.6">10k</text>
<text x="49" y="152.6">GND</text>
<text x="132.2" y="154.6">R7</text>
<text x="25.6" y="160.8">R8</text>
<text x="30.3" y="160.8">10k</text>
<text x="131.9" y="156.9">10k</text>
<text x="147.2" y="160.8">Q_NPN_BEC</text>
<text x="147.3" y="158.5">Q2</text>
<text x="132.2" y="172.4">R9</text>
<text x="28.6" y="179.4">SW1</text>
<text x="131.9" y="174.7">10k</text>
<text x="147.2" y="178.5">Q_NPN_BEC</text>
<text x="147.3" y="176.2">Q3</text>
<text x="26.3" y="181.3">SW_SPST</text>
<text x="26.3" y="190.2">SW_SPST</text>
<text x="28.6" y="188.3">SW2</text>
<text x="102.3" y="186.9">GND</text>
<text x="37.5" y="192">GND</text>
</g>
<g font-size="1.8">
<text x="137.2" y="19">USB_5V</text>
<text x="82.5" y="26.7">USB_5V</text>
<text x="40.1" y="35.6">USB_CONN_D+</text>
<text x="46.5" y="30.5">USB_5V</text>
<text x="66" y="35.6">USB_CONN_D+</text>
<text x="104.1" y="35.6">USB_CONN_D-</text>
<text x="169.5" y="30.5">ESP_RX</text>
<text x="169.7" y="33">ESP_TX</text>
<text x="181.6" y="35.6">CH_XI</text>
<text x="203.5" y="35.6">CH_XO</text>
<text x="218.4" y="35.6">USB_5V</text>
<text x="260" y="35.6">REG_3V3</text>
<text x="40.6" y="38.1">USB_CONN_D-</text>
<text x="66" y="40.6">USB_D+</text>
<text x="110.3" y="40.6">USB_D-</text>
<text x="128.3" y="38.1">USB_D+</text>
<text x="128.3" y="40.6">USB_D-</text>
<text x="128.3" y="45.7">CH_XI</text>
<text x="128.3" y="50.8">CH_XO</text>
<text x="163" y="48.3">CH_DTR</text>
<text x="163.1" y="50.8">CH_RTS</text>
<text x="128.3" y="71.1">REG_3V3</text>
<text x="17.8" y="77.5">REG_3V3</text>
<text x="55.8" y="77.5">IR_RECV</text>
<text x="71.1" y="77.5">SPI3_D3</text>
<text x="71.1" y="74.9">SPI3_D2</text>
<text x="116.1" y="74.9">SPI3_D1</text>
<text x="71.1" y="80">SPI3_CS0</text>
<text x="71.1" y="82.5">REG_3V3</text>
<text x="71.1" y="85.1">SPI3_CLK</text>
<text x="128.3" y="87.6">I2C0_SDA</text>
<text x="175.1" y="87.6">MPU_INT</text>
<text x="71.1" y="90.2">SPI3_D0</text>
<text x="128.3" y="90.2">I2C0_SCL</text>
<text x="34.3" y="101.6">REG_3V3</text>
<text x="74.9" y="101.6">REG_3V3</text>
<text x="25.4" y="107.9">IR_SEND</text>
<text x="110.9" y="107.9">I2C0_SDA</text>
<text x="111.1" y="110.5">I2C0_SCL</text>
<text x="38.1" y="138.4">REG_3V3</text>
<text x="55.9" y="148.6">RESET</text>
<text x="107.3" y="146">ESP_RX</text>
<text x="107.5" y="148.6">ESP_TX</text>
<text x="61" y="153.7">GPIO0</text>
<text x="106.6" y="153.7">IR_RECV</text>
<text x="149" y="152.4">RESET</text>
<text x="16.5" y="156.2">I2C0_SCL</text>
<text x="33.9" y="156.2">REG_3V3</text>
<text x="61" y="161.3">SPI3_CS0</text>
<text x="61" y="156.2">I2C0_SDA</text>
<text x="61" y="158.7">I2C0_SCL</text>
<text x="106.6" y="158.7">IR_SEND</text>
<text x="119.4" y="158.7">CH_DTR</text>
<text x="16.5" y="162.6">I2C0_SDA</text>
<text x="33.9" y="162.6">REG_3V3</text>
<text x="61" y="174">SPI3_CLK</text>
<text x="17.8" y="176.5">RESET</text>
<text x="61" y="176.5">SPI3_D0</text>
<text x="61" y="179.1">SPI3_D2</text>
<text x="119.4" y="176.5">CH_RTS</text>
<text x="17.8" y="185.4">GPIO0</text>
<text x="61" y="184.1">SPI3_D1</text>
<text x="61" y="181.6">SPI3_D3</text>
<text x="149.5" y="182.9">GPIO0</text>
</g>
<g font-size="1.8" fill="#0000c2">
<text x="38.1" y="68.6">IR Receiver</text>
<text x="90.2" y="68.6">MicroSD Card</text>
<text x="146" y="68.6">Accelerometer / Gyro</text>
<text x="36.8" y="97.8">IR Transmitter</text>
<text x="90.2" y="99.1">Temperature Sensor</text>
<text x="221" y="141.1">TODO:</text>
<text x="221" y="143.2">LEDs</text>
<text x="127" y="148.6">Programming Circuit</text>
<text x="221" y="147.3">JTAG</text>
<text x="222.9" y="145.3">(Single color? Neopixel?)</text>
<text x="24.1" y="151.1">I2C Pullup</text>
<text x="25.4" y="172.7">Buttons</text>
</g>
<g font-size="1.4" fill="#840000">
<text x="73.3" y="138.4">2</text>
<text x="73.3" y="143.5">5</text>
<text x="73.3" y="148.6">3</text>
<text x="73.3" y="146">4</text>
<text x="100.8" y="146">34</text>
<text x="100.8" y="148.6">35</text>
<text x="72.9" y="153.7">25</text>
<text x="101.2" y="153.7">6</text>
<text x="101.2" y="151.1">7</text>
<text x="72.9" y="156.2">24</text>
<text x="72.9" y="158.7">26</text>
<text x="72.9" y="161.3">29</text>
<text x="100.8" y="161.3">12</text>
<text x="101.2" y="158.7">8</text>
<text x="101.2" y="156.2">9</text>
<text x="72.9" y="163.8">14</text>
<text x="72.9" y="166.4">16</text>
<text x="100.8" y="163.8">11</text>
<text x="72.9" y="168.9">13</text>
<text x="72.9" y="171.4">23</text>
<text x="72.9" y="174">30</text>
<text x="100.8" y="171.4">15</text>
<text x="100.8" y="174">38</text>
<text x="101.2" y="168.9">1</text>
<text x="72.9" y="176.5">31</text>
<text x="72.9" y="179.1">33</text>
<text x="100.8" y="179.1">39</text>
<text x="72.9" y="181.6">36</text>
<text x="72.9" y="184.1">37</text>
<text x="72.9" y="186.7">10</text>
</g>
<g font-size="1.4" fill="#008484">
<text x="75.9" y="139.2">VDD3V3</text>
<text x="75.9" y="149.3">EN</text>
<text x="75.9" y="146.8">SENSOR_VP</text>
<text x="75.9" y="144.3">SENSOR_VN</text>
<text x="95.5" y="146.8">RXD0</text>
<text x="95.7" y="149.3">TXD0</text>
<text x="75.9" y="154.4">IO0</text>
<text x="96.2" y="154.4">IO34</text>
<text x="96.2" y="151.9">IO35</text>
<text x="75.9" y="157">IO2</text>
<text x="75.9" y="159.5">IO4</text>
<text x="96.2" y="159.5">IO32</text>
<text x="96.2" y="157">IO33</text>
<text x="75.9" y="164.6">IO12</text>
<text x="75.9" y="167.1">IO13</text>
<text x="75.9" y="162">IO5</text>
<text x="96.2" y="164.6">IO26</text>
<text x="96.2" y="162">IO27</text>
<text x="75.9" y="169.7">IO14</text>
<text x="75.9" y="172.2">IO15</text>
<text x="96.2" y="169.7">GND</text>
<text x="96.2" y="172.2">GND</text>
<text x="75.9" y="174.7">IO18</text>
<text x="75.9" y="177.3">IO19</text>
<text x="75.9" y="179.8">IO21</text>
<text x="96.2" y="174.7">GND</text>
<text x="96.5" y="179.8">EXP</text>
<text x="75.9" y="182.4">IO22</text>
<text x="75.9" y="184.9">IO23</text>
<text x="75.9" y="187.4">IO25</text>
</g>
<g font-size="1.1" fill="#840000">
<text x="193.4" y="35.6">1</text>
<text x="195.4" y="33.9" transform="rotate(-90 195.4 33.9)">4</text>
<text x="197.2" y="35.6">3</text>
<text x="195.4" y="38.3" transform="rotate(-90 195.4 38.3)">2</text>
</g>
</svg>
